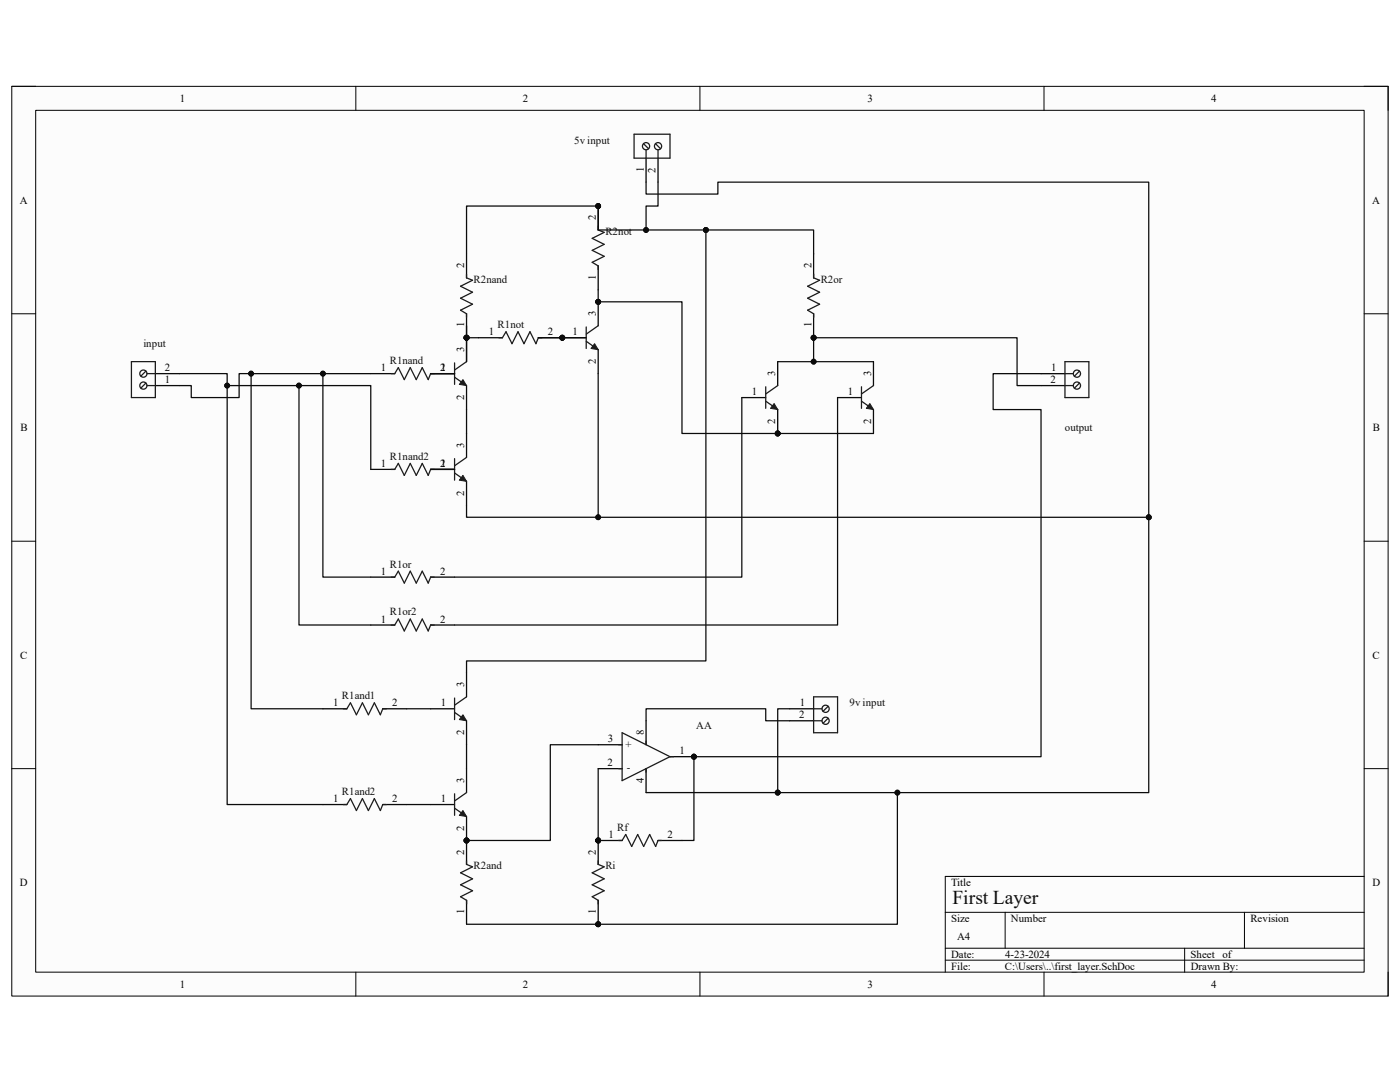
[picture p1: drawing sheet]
<svg xmlns="http://www.w3.org/2000/svg" width="279mm" height="216mm" viewBox="0 0 279 216" stroke-linecap="round" stroke-linejoin="round" font-family="sans-serif">
<path d="M2.3 17.2h274.7v181.6h-274.7z" fill-rule="evenodd" fill="#fcfcfc"/>
<path d="M2.3 17.2h274.7v181.6h-274.7z" fill="none" stroke="#000" stroke-width=".2"/>
<path d="M7.1 22h265.1v172h-265.1z" fill-rule="evenodd" fill="#fcfcfc"/>
<g fill="none" stroke="#000" stroke-width=".2">
<path d="M2.3 17.2h4.8M71 17.2v4.8M139.7 17.2v4.8M208.4 17.2v4.8M272.2 17.2h4.8v4.8M7.1 22h265.1v172h-265.1zM2.3 62.6h4.8M272.2 62.6h4.8M2.3 108h4.8M272.2 108h4.8M2.3 153.4h4.8M272.2 153.4h4.8"/>
<path d="M272.2 174.9h-83.6v19.1M71 194v4.8M139.7 194v4.8M188.6 182h83.6M188.6 189.2h83.6M188.6 191.6h83.6M200.6 182v7.2M208.4 194v4.8M236.4 189.2v4.8M248.4 182v7.2M277 194v4.8"/>
</g>
<circle cx="93.1" cy="67.4" r=".48" fill="#0e0e0e"/>
<circle cx="93.1" cy="67.4" r=".48" fill="none" stroke="#0e0e0e" stroke-width=".2"/>
<path d="M85.9 74.6h4.8M93.1 67.4v4.8M93.1 76.9v4.8" fill="none" stroke="#000" stroke-width=".25"/>
<circle cx="93.1" cy="67.4" r=".48" fill="#0e0e0e"/>
<circle cx="93.1" cy="67.4" r=".48" fill="none" stroke="#0e0e0e" stroke-width=".2"/>
<path d="M90.7 75.3l2.4 1.6M90.7 72.4v4.3M93.1 72.2l-2.4 1.6" fill="none" stroke="#1c1c1c" stroke-width=".25"/>
<path d="M92.4 75.8l.7 1.1-1.4-.2z" fill="#1c1c1c"/>
<path d="M92.4 75.8l.7 1.1-1.4-.2z" fill="none" stroke="#1c1c1c" stroke-width=".2"/>
<path d="M85.9 93.7h4.8M93.1 86.5v4.8M93.1 96v4.8" fill="none" stroke="#000" stroke-width=".25"/>
<path d="M90.7 94.4l2.4 1.6M90.7 91.5v4.3M93.1 91.3l-2.4 1.6" fill="none" stroke="#1c1c1c" stroke-width=".25"/>
<path d="M92.4 94.9l.7 1.1-1.4-.2z" fill="#1c1c1c"/>
<path d="M92.4 94.9l.7 1.1-1.4-.2z" fill="none" stroke="#1c1c1c" stroke-width=".2"/>
<circle cx="112.2" cy="67.4" r=".48" fill="#0e0e0e"/>
<circle cx="112.2" cy="67.4" r=".48" fill="none" stroke="#0e0e0e" stroke-width=".2"/>
<circle cx="119.4" cy="60.2" r=".48" fill="#0e0e0e"/>
<circle cx="119.4" cy="60.2" r=".48" fill="none" stroke="#0e0e0e" stroke-width=".2"/>
<path d="M112.2 67.4h4.8" fill="none" stroke="#000" stroke-width=".25"/>
<circle cx="112.2" cy="67.4" r=".48" fill="#0e0e0e"/>
<circle cx="112.2" cy="67.4" r=".48" fill="none" stroke="#0e0e0e" stroke-width=".2"/>
<path d="M119.4 60.2v4.8M119.4 69.8v4.8" fill="none" stroke="#000" stroke-width=".25"/>
<circle cx="119.4" cy="60.2" r=".48" fill="#0e0e0e"/>
<circle cx="119.4" cy="60.2" r=".48" fill="none" stroke="#0e0e0e" stroke-width=".2"/>
<path d="M117 68.1l2.4 1.7M117 65.2v4.3M119.4 65l-2.4 1.7" fill="none" stroke="#1c1c1c" stroke-width=".25"/>
<path d="M118.7 68.6l.7 1.2-1.5-.3z" fill="#1c1c1c"/>
<path d="M118.7 68.6l.7 1.2-1.5-.3z" fill="none" stroke="#1c1c1c" stroke-width=".2"/>
<circle cx="155.2" cy="86.5" r=".48" fill="#0e0e0e"/>
<circle cx="155.2" cy="86.5" r=".48" fill="none" stroke="#0e0e0e" stroke-width=".2"/>
<path d="M148 79.3h4.8M155.2 81.7v4.8" fill="none" stroke="#000" stroke-width=".25"/>
<circle cx="155.2" cy="86.5" r=".48" fill="#0e0e0e"/>
<circle cx="155.2" cy="86.5" r=".48" fill="none" stroke="#0e0e0e" stroke-width=".2"/>
<path d="M155.2 72.2v4.7" fill="none" stroke="#000" stroke-width=".25"/>
<path d="M152.8 77.2v4.3M155.2 76.9l-2.4 1.7M152.8 80l2.4 1.7" fill="none" stroke="#1c1c1c" stroke-width=".25"/>
<path d="M154.5 80.5l.7 1.2-1.4-.2z" fill="#1c1c1c"/>
<path d="M154.5 80.5l.7 1.2-1.4-.2z" fill="none" stroke="#1c1c1c" stroke-width=".2"/>
<path d="M167.2 79.3h4.7M174.3 72.2v4.7M174.3 81.7v4.8" fill="none" stroke="#000" stroke-width=".25"/>
<path d="M171.9 77.2v4.3M174.3 76.9l-2.4 1.7M171.9 80.1l2.4 1.6" fill="none" stroke="#1c1c1c" stroke-width=".25"/>
<path d="M173.6 80.5l.7 1.2-1.4-.2z" fill="#1c1c1c"/>
<path d="M173.6 80.5l.7 1.2-1.4-.2z" fill="none" stroke="#1c1c1c" stroke-width=".2"/>
<path d="M93.1 134.3v4.7M85.9 141.4h4.8M93.1 143.8v4.8" fill="none" stroke="#000" stroke-width=".25"/>
<path d="M90.7 139.3v4.3M93.1 139l-2.4 1.7M90.7 142.2l2.4 1.6" fill="none" stroke="#1c1c1c" stroke-width=".25"/>
<path d="M92.4 142.6l.7 1.2-1.4-.2z" fill="#1c1c1c"/>
<path d="M92.4 142.6l.7 1.2-1.4-.2z" fill="none" stroke="#1c1c1c" stroke-width=".2"/>
<circle cx="93.1" cy="167.7" r=".48" fill="#0e0e0e"/>
<circle cx="93.1" cy="167.7" r=".48" fill="none" stroke="#0e0e0e" stroke-width=".2"/>
<path d="M85.9 160.5h4.8M93.1 162.9v4.8" fill="none" stroke="#000" stroke-width=".25"/>
<circle cx="93.1" cy="167.7" r=".48" fill="#0e0e0e"/>
<circle cx="93.1" cy="167.7" r=".48" fill="none" stroke="#0e0e0e" stroke-width=".2"/>
<path d="M93.1 153.4v4.8" fill="none" stroke="#000" stroke-width=".25"/>
<path d="M90.7 158.4v4.3M93.1 158.2l-2.4 1.6M90.7 161.3l2.4 1.6" fill="none" stroke="#1c1c1c" stroke-width=".25"/>
<path d="M92.4 161.7l.7 1.2-1.4-.2z" fill="#1c1c1c"/>
<path d="M92.4 161.7l.7 1.2-1.4-.2z" fill="none" stroke="#1c1c1c" stroke-width=".2"/>
<path d="M74 74.6h4.8M85.9 74.6h4.8M74 93.7h4.8M85.9 93.7h4.8" fill="none" stroke="#000" stroke-width=".25"/>
<path d="M78.1 74.6h.7l.7-1.2 1.2 2.3 1.2-2.3 1.2 2.3 1.2-2.3 1.2 2.3 .4-1.1M85.9 74.6h.8M78.1 93.7h.7l.7-1.2 1.2 2.4 1.2-2.4 1.2 2.4 1.2-2.4 1.2 2.4 .4-1.2h.8" fill="none" stroke="#1c1c1c" stroke-width=".25"/>
<circle cx="93.1" cy="67.4" r=".48" fill="#0e0e0e"/>
<circle cx="93.1" cy="67.4" r=".48" fill="none" stroke="#0e0e0e" stroke-width=".2"/>
<path d="M93.1 62.6v4.8" fill="none" stroke="#000" stroke-width=".25"/>
<circle cx="93.1" cy="67.4" r=".48" fill="#0e0e0e"/>
<circle cx="93.1" cy="67.4" r=".48" fill="none" stroke="#0e0e0e" stroke-width=".2"/>
<path d="M93.1 50.7v4.7" fill="none" stroke="#000" stroke-width=".25"/>
<path d="M93.1 54.7v.7l1.2 .5-2.4 1.2 2.4 1.2-2.4 1.2 2.4 1.2-2.4 1.2 1.2 .7v.7" fill="none" stroke="#1c1c1c" stroke-width=".25"/>
<circle cx="112.2" cy="67.4" r=".48" fill="#0e0e0e"/>
<circle cx="112.2" cy="67.4" r=".48" fill="none" stroke="#0e0e0e" stroke-width=".2"/>
<path d="M95.5 67.4h4.8M107.4 67.4h4.8" fill="none" stroke="#000" stroke-width=".25"/>
<circle cx="112.2" cy="67.4" r=".48" fill="#0e0e0e"/>
<circle cx="112.2" cy="67.4" r=".48" fill="none" stroke="#0e0e0e" stroke-width=".2"/>
<path d="M99.6 67.4h.7l.7-1.2 1.2 2.4 1.2-2.4 1.2 2.4 1.2-2.4 1.2 2.4 .4-1.2h.8" fill="none" stroke="#1c1c1c" stroke-width=".25"/>
<circle cx="119.4" cy="41.1" r=".48" fill="#0e0e0e"/>
<circle cx="119.4" cy="41.1" r=".48" fill="none" stroke="#0e0e0e" stroke-width=".2"/>
<path d="M119.4 41.1v4.8M119.4 53.1v4.7" fill="none" stroke="#000" stroke-width=".25"/>
<circle cx="119.4" cy="41.1" r=".48" fill="#0e0e0e"/>
<circle cx="119.4" cy="41.1" r=".48" fill="none" stroke="#0e0e0e" stroke-width=".2"/>
<path d="M119.4 45.2v.7l1.2 .5-2.4 1.2 2.4 1.2-2.4 1.2 2.4 1.1-2.4 1.2 1.2 .8v.7M78.1 115.2h.7l.7-1.2 1.2 2.4 1.2-2.4 1.2 2.4 1.2-2.4 1.2 2.4 .4-1.2h.8M78.1 124.7h.7l.7-1.2 1.2 2.4 1.2-2.4 1.2 2.4 1.2-2.4 1.2 2.4 .4-1.2h.8" fill="none" stroke="#1c1c1c" stroke-width=".25"/>
<path d="M74 115.2h4.8M85.9 115.2h4.8M74 124.7h4.8M85.9 124.7h4.8" fill="none" stroke="#000" stroke-width=".25"/>
<circle cx="119.4" cy="184.4" r=".48" fill="#0e0e0e"/>
<circle cx="119.4" cy="184.4" r=".48" fill="none" stroke="#0e0e0e" stroke-width=".2"/>
<circle cx="119.4" cy="167.7" r=".48" fill="#0e0e0e"/>
<circle cx="119.4" cy="167.7" r=".48" fill="none" stroke="#0e0e0e" stroke-width=".2"/>
<path d="M119.4 179.7v4.7" fill="none" stroke="#000" stroke-width=".25"/>
<circle cx="119.4" cy="184.4" r=".48" fill="#0e0e0e"/>
<circle cx="119.4" cy="184.4" r=".48" fill="none" stroke="#0e0e0e" stroke-width=".2"/>
<path d="M119.4 167.7v4.8" fill="none" stroke="#000" stroke-width=".25"/>
<circle cx="119.4" cy="167.7" r=".48" fill="#0e0e0e"/>
<circle cx="119.4" cy="167.7" r=".48" fill="none" stroke="#0e0e0e" stroke-width=".2"/>
<path d="M119.4 171.8v.7l1.2 .5-2.4 1.2 2.4 1.2-2.4 1.2 2.4 1.1-2.4 1.2 1.2 .8v.7" fill="none" stroke="#1c1c1c" stroke-width=".25"/>
<circle cx="119.4" cy="167.7" r=".48" fill="#0e0e0e"/>
<circle cx="119.4" cy="167.7" r=".48" fill="none" stroke="#0e0e0e" stroke-width=".2"/>
<path d="M119.4 167.7h4.8" fill="none" stroke="#000" stroke-width=".25"/>
<circle cx="119.4" cy="167.7" r=".48" fill="#0e0e0e"/>
<circle cx="119.4" cy="167.7" r=".48" fill="none" stroke="#0e0e0e" stroke-width=".2"/>
<path d="M131.3 167.7h4.8" fill="none" stroke="#000" stroke-width=".25"/>
<path d="M123.4 167.7h.8l.7-1.2 1.2 2.4 1.2-2.4 1.2 2.4 1.2-2.4 1.1 2.4 .5-1.2h.7" fill="none" stroke="#1c1c1c" stroke-width=".25"/>
<circle cx="162.4" cy="67.4" r=".48" fill="#0e0e0e"/>
<circle cx="162.4" cy="67.4" r=".48" fill="none" stroke="#0e0e0e" stroke-width=".2"/>
<path d="M162.4 62.6v4.8" fill="none" stroke="#000" stroke-width=".25"/>
<circle cx="162.4" cy="67.4" r=".48" fill="#0e0e0e"/>
<circle cx="162.4" cy="67.4" r=".48" fill="none" stroke="#0e0e0e" stroke-width=".2"/>
<path d="M162.4 50.7v4.7M64.4 160.5h4.8M76.4 160.5h4.8" fill="none" stroke="#000" stroke-width=".25"/>
<path d="M162.4 54.7v.7l1.2 .5-2.4 1.2 2.4 1.2-2.4 1.2 2.4 1.2-2.4 1.2 1.2 .7v.7M68.5 160.5h.7l.7-1.2 1.2 2.4 1.2-2.4 1.2 2.4 1.2-2.4 1.2 2.4 .5-1.2h.7" fill="none" stroke="#1c1c1c" stroke-width=".25"/>
<circle cx="93.1" cy="167.7" r=".48" fill="#0e0e0e"/>
<circle cx="93.1" cy="167.7" r=".48" fill="none" stroke="#0e0e0e" stroke-width=".2"/>
<path d="M93.1 167.7v4.8M93.1 179.7v4.7" fill="none" stroke="#000" stroke-width=".25"/>
<circle cx="93.1" cy="167.7" r=".48" fill="#0e0e0e"/>
<circle cx="93.1" cy="167.7" r=".48" fill="none" stroke="#0e0e0e" stroke-width=".2"/>
<g fill="none" stroke="#1c1c1c" stroke-width=".25">
<path d="M26.2 72.2h4.8v7.1h-4.8zM29.1 76.4l-1 1M29.1 74l-1 1.1M29.3 76.9h1.7M29.3 74.6h1.7M212.5 76.9h1.7M212.5 74.6h1.7M212.5 72.2h4.8v7.1h-4.8zM215.4 74.1l-1 1M215.4 76.4l-1 1M68.5 141.4h.7l.7-1.2 1.2 2.4 1.2-2.4 1.2 2.4 1.2-2.4 1.2 2.4 .5-1.2h.7M93.1 171.8v.7l1.2 .5-2.4 1.2 2.4 1.2-2.4 1.2 2.4 1.1-2.4 1.2 1.2 .8v.7"/>
<circle cx="28.6" cy="76.9" r=".72"/>
<circle cx="28.6" cy="74.6" r=".72"/>
<circle cx="214.9" cy="76.9" r=".72"/>
<circle cx="214.9" cy="74.6" r=".72"/>
</g>
<path d="M31 76.9h4.8M31 74.6h4.8M207.8 76.9h4.7M207.8 74.6h4.7M64.4 141.4h4.8M76.4 141.4h4.8" fill="none" stroke="#000" stroke-width=".25"/>
<circle cx="138.5" cy="151" r=".48" fill="#0e0e0e"/>
<circle cx="138.5" cy="151" r=".48" fill="none" stroke="#0e0e0e" stroke-width=".2"/>
<path d="M119.4 148.6h4.8M119.4 153.4h4.8M133.7 151h4.8" fill="none" stroke="#000" stroke-width=".25"/>
<circle cx="138.5" cy="151" r=".48" fill="#0e0e0e"/>
<circle cx="138.5" cy="151" r=".48" fill="none" stroke="#0e0e0e" stroke-width=".2"/>
<path d="M128.9 31.6v4.7M131.3 31.6v4.7M128.9 143.8v4.8M128.9 153.4v4.8M157.6 141.4h4.8M157.6 143.8h4.8" fill="none" stroke="#000" stroke-width=".25"/>
<g fill="none" stroke="#1c1c1c" stroke-width=".25">
<path d="M126.5 26.8h7.2v4.8h-7.2zM128.4 28.7l1 1M128.9 29.9v1.7M130.8 28.7l1 1M131.3 29.9v1.7M162.4 139h4.8v7.2h-4.8zM123.4 148.6h.8M123.4 153.4h.8M124.2 146.2l9.5 4.8-9.5 4.8zM128.9 147.9v.7M128.9 153.4v.7M133.7 151h.7"/>
<path d="M162.4 141.4h1.6M162.4 143.8h1.6M165.3 140.9l-1 1M165.3 143.3l-1 1"/>
<circle cx="128.9" cy="29.2" r=".72"/>
<circle cx="131.3" cy="29.2" r=".72"/>
<circle cx="164.8" cy="141.4" r=".72"/>
<circle cx="164.8" cy="143.8" r=".72"/>
</g>
<path d="M85.9 74.6h4.8M85.9 93.7h4.8M93.1 81.7v4.8M155.2 86.5h19.1" fill="none" stroke="#0e0e0e" stroke-width=".25"/>
<circle cx="155.2" cy="86.5" r=".48" fill="#0e0e0e"/>
<circle cx="155.2" cy="86.5" r=".48" fill="none" stroke="#0e0e0e" stroke-width=".2"/>
<path d="M162.4 67.4v4.8" fill="none" stroke="#0e0e0e" stroke-width=".25"/>
<circle cx="162.4" cy="72.2" r=".48" fill="#0e0e0e"/>
<circle cx="162.4" cy="72.2" r=".48" fill="none" stroke="#0e0e0e" stroke-width=".2"/>
<circle cx="162.4" cy="67.4" r=".48" fill="#0e0e0e"/>
<circle cx="162.4" cy="67.4" r=".48" fill="none" stroke="#0e0e0e" stroke-width=".2"/>
<path d="M119.4 60.2h16.7v26.3h19.1" fill="none" stroke="#0e0e0e" stroke-width=".25"/>
<circle cx="119.4" cy="60.2" r=".48" fill="#0e0e0e"/>
<circle cx="119.4" cy="60.2" r=".48" fill="none" stroke="#0e0e0e" stroke-width=".2"/>
<circle cx="155.2" cy="86.5" r=".48" fill="#0e0e0e"/>
<circle cx="155.2" cy="86.5" r=".48" fill="none" stroke="#0e0e0e" stroke-width=".2"/>
<path d="M64.4 74.6v40.6h9.6" fill="none" stroke="#0e0e0e" stroke-width=".25"/>
<circle cx="64.4" cy="74.5" r=".48" fill="#0e0e0e"/>
<circle cx="64.4" cy="74.5" r=".48" fill="none" stroke="#0e0e0e" stroke-width=".2"/>
<path d="M59.7 76.9v47.8h14.3" fill="none" stroke="#0e0e0e" stroke-width=".25"/>
<circle cx="59.7" cy="76.9" r=".48" fill="#0e0e0e"/>
<circle cx="59.7" cy="76.9" r=".48" fill="none" stroke="#0e0e0e" stroke-width=".2"/>
<path d="M148 79.3v35.9h-57.3M167.2 79.3v45.4h-76.5M93.1 148.6v4.8M119.4 153.4v14.3" fill="none" stroke="#0e0e0e" stroke-width=".25"/>
<circle cx="119.4" cy="167.7" r=".48" fill="#0e0e0e"/>
<circle cx="119.4" cy="167.7" r=".48" fill="none" stroke="#0e0e0e" stroke-width=".2"/>
<path d="M138.5 151v16.7h-2.4" fill="none" stroke="#0e0e0e" stroke-width=".25"/>
<circle cx="138.5" cy="151" r=".48" fill="#0e0e0e"/>
<circle cx="138.5" cy="151" r=".48" fill="none" stroke="#0e0e0e" stroke-width=".2"/>
<path d="M140.9 45.9v86h-47.8v2.4" fill="none" stroke="#0e0e0e" stroke-width=".25"/>
<circle cx="140.9" cy="45.9" r=".48" fill="#0e0e0e"/>
<circle cx="140.9" cy="45.9" r=".48" fill="none" stroke="#0e0e0e" stroke-width=".2"/>
<path d="M140.9 45.9h21.5v4.8" fill="none" stroke="#0e0e0e" stroke-width=".25"/>
<circle cx="140.9" cy="45.9" r=".48" fill="#0e0e0e"/>
<circle cx="140.9" cy="45.9" r=".48" fill="none" stroke="#0e0e0e" stroke-width=".2"/>
<path d="M93.1 184.4h26.3" fill="none" stroke="#0e0e0e" stroke-width=".25"/>
<circle cx="119.4" cy="184.4" r=".48" fill="#0e0e0e"/>
<circle cx="119.4" cy="184.4" r=".48" fill="none" stroke="#0e0e0e" stroke-width=".2"/>
<path d="M119.4 74.6v28.6h-26.3v-2.4" fill="none" stroke="#0e0e0e" stroke-width=".25"/>
<circle cx="119.4" cy="103.2" r=".48" fill="#0e0e0e"/>
<circle cx="119.4" cy="103.2" r=".48" fill="none" stroke="#0e0e0e" stroke-width=".2"/>
<path d="M229.3 103.2v55h-50.2v26.2h-59.7" fill="none" stroke="#0e0e0e" stroke-width=".25"/>
<circle cx="119.4" cy="184.4" r=".48" fill="#0e0e0e"/>
<circle cx="119.4" cy="184.4" r=".48" fill="none" stroke="#0e0e0e" stroke-width=".2"/>
<circle cx="179.1" cy="158.2" r=".48" fill="#0e0e0e"/>
<circle cx="179.1" cy="158.2" r=".48" fill="none" stroke="#0e0e0e" stroke-width=".2"/>
<circle cx="229.3" cy="103.2" r=".48" fill="#0e0e0e"/>
<circle cx="229.3" cy="103.2" r=".48" fill="none" stroke="#0e0e0e" stroke-width=".2"/>
<path d="M119.4 103.2h109.9" fill="none" stroke="#0e0e0e" stroke-width=".25"/>
<circle cx="119.4" cy="103.2" r=".48" fill="#0e0e0e"/>
<circle cx="119.4" cy="103.2" r=".48" fill="none" stroke="#0e0e0e" stroke-width=".2"/>
<circle cx="229.3" cy="103.2" r=".48" fill="#0e0e0e"/>
<circle cx="229.3" cy="103.2" r=".48" fill="none" stroke="#0e0e0e" stroke-width=".2"/>
<path d="M155.2 158.2h23.9" fill="none" stroke="#0e0e0e" stroke-width=".25"/>
<circle cx="155.2" cy="158.2" r=".48" fill="#0e0e0e"/>
<circle cx="155.2" cy="158.2" r=".48" fill="none" stroke="#0e0e0e" stroke-width=".2"/>
<circle cx="179.1" cy="158.2" r=".48" fill="#0e0e0e"/>
<circle cx="179.1" cy="158.2" r=".48" fill="none" stroke="#0e0e0e" stroke-width=".2"/>
<path d="M74 93.7v-16.8h-28.7v83.6h19.1" fill="none" stroke="#0e0e0e" stroke-width=".25"/>
<circle cx="45.3" cy="76.9" r=".48" fill="#0e0e0e"/>
<circle cx="45.3" cy="76.9" r=".48" fill="none" stroke="#0e0e0e" stroke-width=".2"/>
<circle cx="59.7" cy="76.9" r=".48" fill="#0e0e0e"/>
<circle cx="59.7" cy="76.9" r=".48" fill="none" stroke="#0e0e0e" stroke-width=".2"/>
<path d="M35.8 74.6h9.5v2.3" fill="none" stroke="#0e0e0e" stroke-width=".25"/>
<circle cx="45.3" cy="76.9" r=".48" fill="#0e0e0e"/>
<circle cx="45.3" cy="76.9" r=".48" fill="none" stroke="#0e0e0e" stroke-width=".2"/>
<path d="M50.1 74.6h-2.4v4.7h-9.5v-2.4h-2.4" fill="none" stroke="#0e0e0e" stroke-width=".25"/>
<circle cx="50.1" cy="74.5" r=".48" fill="#0e0e0e"/>
<circle cx="50.1" cy="74.5" r=".48" fill="none" stroke="#0e0e0e" stroke-width=".2"/>
<path d="M128.9 36.3v2.4h14.4v-2.4h86v66.9" fill="none" stroke="#0e0e0e" stroke-width=".25"/>
<circle cx="229.3" cy="103.2" r=".48" fill="#0e0e0e"/>
<circle cx="229.3" cy="103.2" r=".48" fill="none" stroke="#0e0e0e" stroke-width=".2"/>
<path d="M131.3 36.3v4.8h-2.4v4.8h12" fill="none" stroke="#0e0e0e" stroke-width=".25"/>
<circle cx="128.9" cy="45.9" r=".48" fill="#0e0e0e"/>
<circle cx="128.9" cy="45.9" r=".48" fill="none" stroke="#0e0e0e" stroke-width=".2"/>
<circle cx="140.9" cy="45.9" r=".48" fill="#0e0e0e"/>
<circle cx="140.9" cy="45.9" r=".48" fill="none" stroke="#0e0e0e" stroke-width=".2"/>
<path d="M207.8 74.6h-9.6v7.1h9.6v69.3h-69.3" fill="none" stroke="#0e0e0e" stroke-width=".25"/>
<circle cx="138.5" cy="151" r=".48" fill="#0e0e0e"/>
<circle cx="138.5" cy="151" r=".48" fill="none" stroke="#0e0e0e" stroke-width=".2"/>
<path d="M162.4 67.4h40.6v9.5h4.8" fill="none" stroke="#0e0e0e" stroke-width=".25"/>
<circle cx="162.4" cy="67.4" r=".48" fill="#0e0e0e"/>
<circle cx="162.4" cy="67.4" r=".48" fill="none" stroke="#0e0e0e" stroke-width=".2"/>
<path d="M128.9 158.2h26.3" fill="none" stroke="#0e0e0e" stroke-width=".25"/>
<circle cx="155.2" cy="158.2" r=".48" fill="#0e0e0e"/>
<circle cx="155.2" cy="158.2" r=".48" fill="none" stroke="#0e0e0e" stroke-width=".2"/>
<path d="M128.9 143.8v-2.4h23.9v2.4h4.8M157.6 141.4h-2.4v16.8" fill="none" stroke="#0e0e0e" stroke-width=".25"/>
<circle cx="155.2" cy="158.2" r=".48" fill="#0e0e0e"/>
<circle cx="155.2" cy="158.2" r=".48" fill="none" stroke="#0e0e0e" stroke-width=".2"/>
<path d="M93.1 67.4h2.4" fill="none" stroke="#0e0e0e" stroke-width=".25"/>
<circle cx="93.1" cy="67.4" r=".48" fill="#0e0e0e"/>
<circle cx="93.1" cy="67.4" r=".48" fill="none" stroke="#0e0e0e" stroke-width=".2"/>
<path d="M93.1 65v2.4" fill="none" stroke="#0e0e0e" stroke-width=".25"/>
<circle cx="93.1" cy="67.4" r=".48" fill="#0e0e0e"/>
<circle cx="93.1" cy="67.4" r=".48" fill="none" stroke="#0e0e0e" stroke-width=".2"/>
<path d="M93.1 67.4v4.8" fill="none" stroke="#0e0e0e" stroke-width=".25"/>
<circle cx="93.1" cy="67.4" r=".48" fill="#0e0e0e"/>
<circle cx="93.1" cy="67.4" r=".48" fill="none" stroke="#0e0e0e" stroke-width=".2"/>
<path d="M107.4 67.4h9.6" fill="none" stroke="#0e0e0e" stroke-width=".25"/>
<circle cx="112.2" cy="67.4" r=".48" fill="#0e0e0e"/>
<circle cx="112.2" cy="67.4" r=".48" fill="none" stroke="#0e0e0e" stroke-width=".2"/>
<path d="M119.4 41.1h-26.3v9.6" fill="none" stroke="#0e0e0e" stroke-width=".25"/>
<circle cx="119.4" cy="41.1" r=".48" fill="#0e0e0e"/>
<circle cx="119.4" cy="41.1" r=".48" fill="none" stroke="#0e0e0e" stroke-width=".2"/>
<path d="M119.4 57.8v2.4" fill="none" stroke="#0e0e0e" stroke-width=".25"/>
<circle cx="119.4" cy="60.2" r=".48" fill="#0e0e0e"/>
<circle cx="119.4" cy="60.2" r=".48" fill="none" stroke="#0e0e0e" stroke-width=".2"/>
<path d="M119.4 41.1v4.8h9.5" fill="none" stroke="#0e0e0e" stroke-width=".25"/>
<circle cx="119.4" cy="41.1" r=".48" fill="#0e0e0e"/>
<circle cx="119.4" cy="41.1" r=".48" fill="none" stroke="#0e0e0e" stroke-width=".2"/>
<circle cx="128.9" cy="45.9" r=".48" fill="#0e0e0e"/>
<circle cx="128.9" cy="45.9" r=".48" fill="none" stroke="#0e0e0e" stroke-width=".2"/>
<path d="M74 74.6h-23.9v66.8h14.3" fill="none" stroke="#0e0e0e" stroke-width=".25"/>
<circle cx="50.1" cy="74.5" r=".48" fill="#0e0e0e"/>
<circle cx="50.1" cy="74.5" r=".48" fill="none" stroke="#0e0e0e" stroke-width=".2"/>
<circle cx="64.4" cy="74.5" r=".48" fill="#0e0e0e"/>
<circle cx="64.4" cy="74.5" r=".48" fill="none" stroke="#0e0e0e" stroke-width=".2"/>
<path d="M81.2 141.4h4.7M119.4 148.6h-9.6v19.1h-16.7M81.2 160.5h4.7" fill="none" stroke="#0e0e0e" stroke-width=".25"/>
<circle cx="93.1" cy="167.7" r=".48" fill="#0e0e0e"/>
<circle cx="93.1" cy="167.7" r=".48" fill="none" stroke="#0e0e0e" stroke-width=".2"/>
<path d="M155.2 72.2h19.1" fill="none" stroke="#0e0e0e" stroke-width=".25"/>
<circle cx="162.4" cy="72.2" r=".48" fill="#0e0e0e"/>
<circle cx="162.4" cy="72.2" r=".48" fill="none" stroke="#0e0e0e" stroke-width=".2"/>
<text font-size="3.9" fill="#0e0e0e" x="190.1" y="180.5">First Layer</text>
<g font-size="2.2">
<text x="35.9" y="20.4">1</text>
<text x="104.4" y="20.4">2</text>
<text x="173.1" y="20.4">3</text>
<text x="241.7" y="20.4">4</text>
<text x="128.5" y="34.3" transform="rotate(-90 128.5 34.3)">1</text>
<text x="130.9" y="34.5" transform="rotate(-90 130.9 34.5)">2</text>
<text x="3.9" y="40.6">A</text>
<text x="273.9" y="40.6">A</text>
<text x="118.9" y="44" transform="rotate(-90 118.9 44)">2</text>
<text x="92.6" y="53.6" transform="rotate(-90 92.6 53.6)">2</text>
<text x="161.9" y="53.6" transform="rotate(-90 161.9 53.6)">2</text>
<text x="118.9" y="55.8" transform="rotate(-90 118.9 55.8)">1</text>
<text x="92.6" y="65.3" transform="rotate(-90 92.6 65.3)">1</text>
<text x="118.9" y="63.1" transform="rotate(-90 118.9 63.1)">3</text>
<text x="161.9" y="65.3" transform="rotate(-90 161.9 65.3)">1</text>
<text x="92.6" y="70.2" transform="rotate(-90 92.6 70.2)">3</text>
<text x="97.5" y="66.9">1</text>
<text x="109.3" y="66.9">2</text>
<text x="114.3" y="66.9">1</text>
<text x="32.9" y="76.5">1</text>
<text x="32.9" y="74.1">2</text>
<text x="76" y="74.1">1</text>
<text x="87.8" y="74.1">2</text>
<text x="88" y="74.1">1</text>
<text x="118.9" y="72.7" transform="rotate(-90 118.9 72.7)">2</text>
<text x="154.7" y="75" transform="rotate(-90 154.7 75)">3</text>
<text x="173.9" y="75" transform="rotate(-90 173.9 75)">3</text>
<text x="209.6" y="76.5">2</text>
<text x="209.8" y="74.1">1</text>
<text x="92.6" y="79.8" transform="rotate(-90 92.6 79.8)">2</text>
<text x="150.1" y="78.9">1</text>
<text x="169.2" y="78.9">1</text>
<text x="4.1" y="86">B</text>
<text x="92.6" y="89.4" transform="rotate(-90 92.6 89.4)">3</text>
<text x="154.7" y="84.6" transform="rotate(-90 154.7 84.6)">2</text>
<text x="173.9" y="84.6" transform="rotate(-90 173.9 84.6)">2</text>
<text x="274" y="86">B</text>
<text x="76" y="93.2">1</text>
<text x="87.8" y="93.2">2</text>
<text x="88" y="93.2">1</text>
<text x="92.6" y="98.9" transform="rotate(-90 92.6 98.9)">2</text>
<text x="76" y="114.7">1</text>
<text x="87.8" y="114.7">2</text>
<text x="76" y="124.2">1</text>
<text x="87.8" y="124.2">2</text>
<text x="4" y="131.4">C</text>
<text x="273.9" y="131.4">C</text>
<text x="92.6" y="137.1" transform="rotate(-90 92.6 137.1)">3</text>
<text x="66.5" y="141">1</text>
<text x="78.3" y="141">2</text>
<text x="88" y="141">1</text>
<text x="159.5" y="143.3">2</text>
<text x="159.6" y="141">1</text>
<text x="92.6" y="146.7" transform="rotate(-90 92.6 146.7)">2</text>
<text x="121.3" y="148.1">3</text>
<text x="128.5" y="146.7" transform="rotate(-90 128.5 146.7)">8</text>
<text x="121.2" y="152.9">2</text>
<text x="135.6" y="150.5">1</text>
<text x="66.5" y="160.1">1</text>
<text x="78.3" y="160.1">2</text>
<text x="88" y="160.1">1</text>
<text x="92.6" y="156.3" transform="rotate(-90 92.6 156.3)">3</text>
<text x="128.5" y="156.3" transform="rotate(-90 128.5 156.3)">4</text>
<text x="92.6" y="165.8" transform="rotate(-90 92.6 165.8)">2</text>
<text x="121.4" y="167.3">1</text>
<text x="133.2" y="167.3">2</text>
<text x="92.6" y="170.6" transform="rotate(-90 92.6 170.6)">2</text>
<text x="118.9" y="170.6" transform="rotate(-90 118.9 170.6)">2</text>
<text x="4" y="176.8">D</text>
<text x="189.8" y="176.8">Title</text>
<text x="273.9" y="176.8">D</text>
<text x="92.6" y="182.4" transform="rotate(-90 92.6 182.4)">1</text>
<text x="118.9" y="182.4" transform="rotate(-90 118.9 182.4)">1</text>
<text x="189.8" y="184">Size</text>
<text x="201.8" y="184">Number</text>
<text x="249.6" y="184">Revision</text>
<text x="189.8" y="191.1">Date:</text>
<text x="191" y="187.5">A4</text>
<text x="200.6" y="191.1">4-23-2024</text>
<text x="237.6" y="191.1">Sheet of</text>
<text x="35.9" y="197.1">1</text>
<text x="104.4" y="197.1">2</text>
<text x="173.1" y="197.1">3</text>
<text x="189.8" y="193.5">File:</text>
<text x="200.6" y="193.5">C:\Users\..\first_layer.SchDoc</text>
<text x="237.6" y="193.5">Drawn By:</text>
<text x="241.7" y="197.1">4</text>
</g>
<g font-size="2.2" fill="#0e0e0e">
<text x="114.6" y="28.7">5v input</text>
<text x="120.8" y="46.9">R2not</text>
<text x="94.5" y="56.4">R2nand</text>
<text x="163.8" y="56.4">R2or</text>
<text x="99.3" y="65.5">R1not</text>
<text x="28.6" y="69.3">input</text>
<text x="77.8" y="72.6">R1nand</text>
<text x="212.5" y="86">output</text>
<text x="77.8" y="91.8">R1nand2</text>
<text x="77.8" y="113.3">R1or</text>
<text x="77.8" y="122.8">R1or2</text>
<text x="68.2" y="139.5">R1and1</text>
<text x="169.5" y="141">9v input</text>
<text x="124.8" y="149.4">+</text>
<text x="138.9" y="145.5">AA</text>
<text x="125.1" y="153.9">-</text>
<text x="68.2" y="158.7">R1and2</text>
<text x="123.2" y="165.8">Rf</text>
<text x="94.5" y="173.4">R2and</text>
<text x="120.8" y="173.4">Ri</text>
</g>
</svg>
